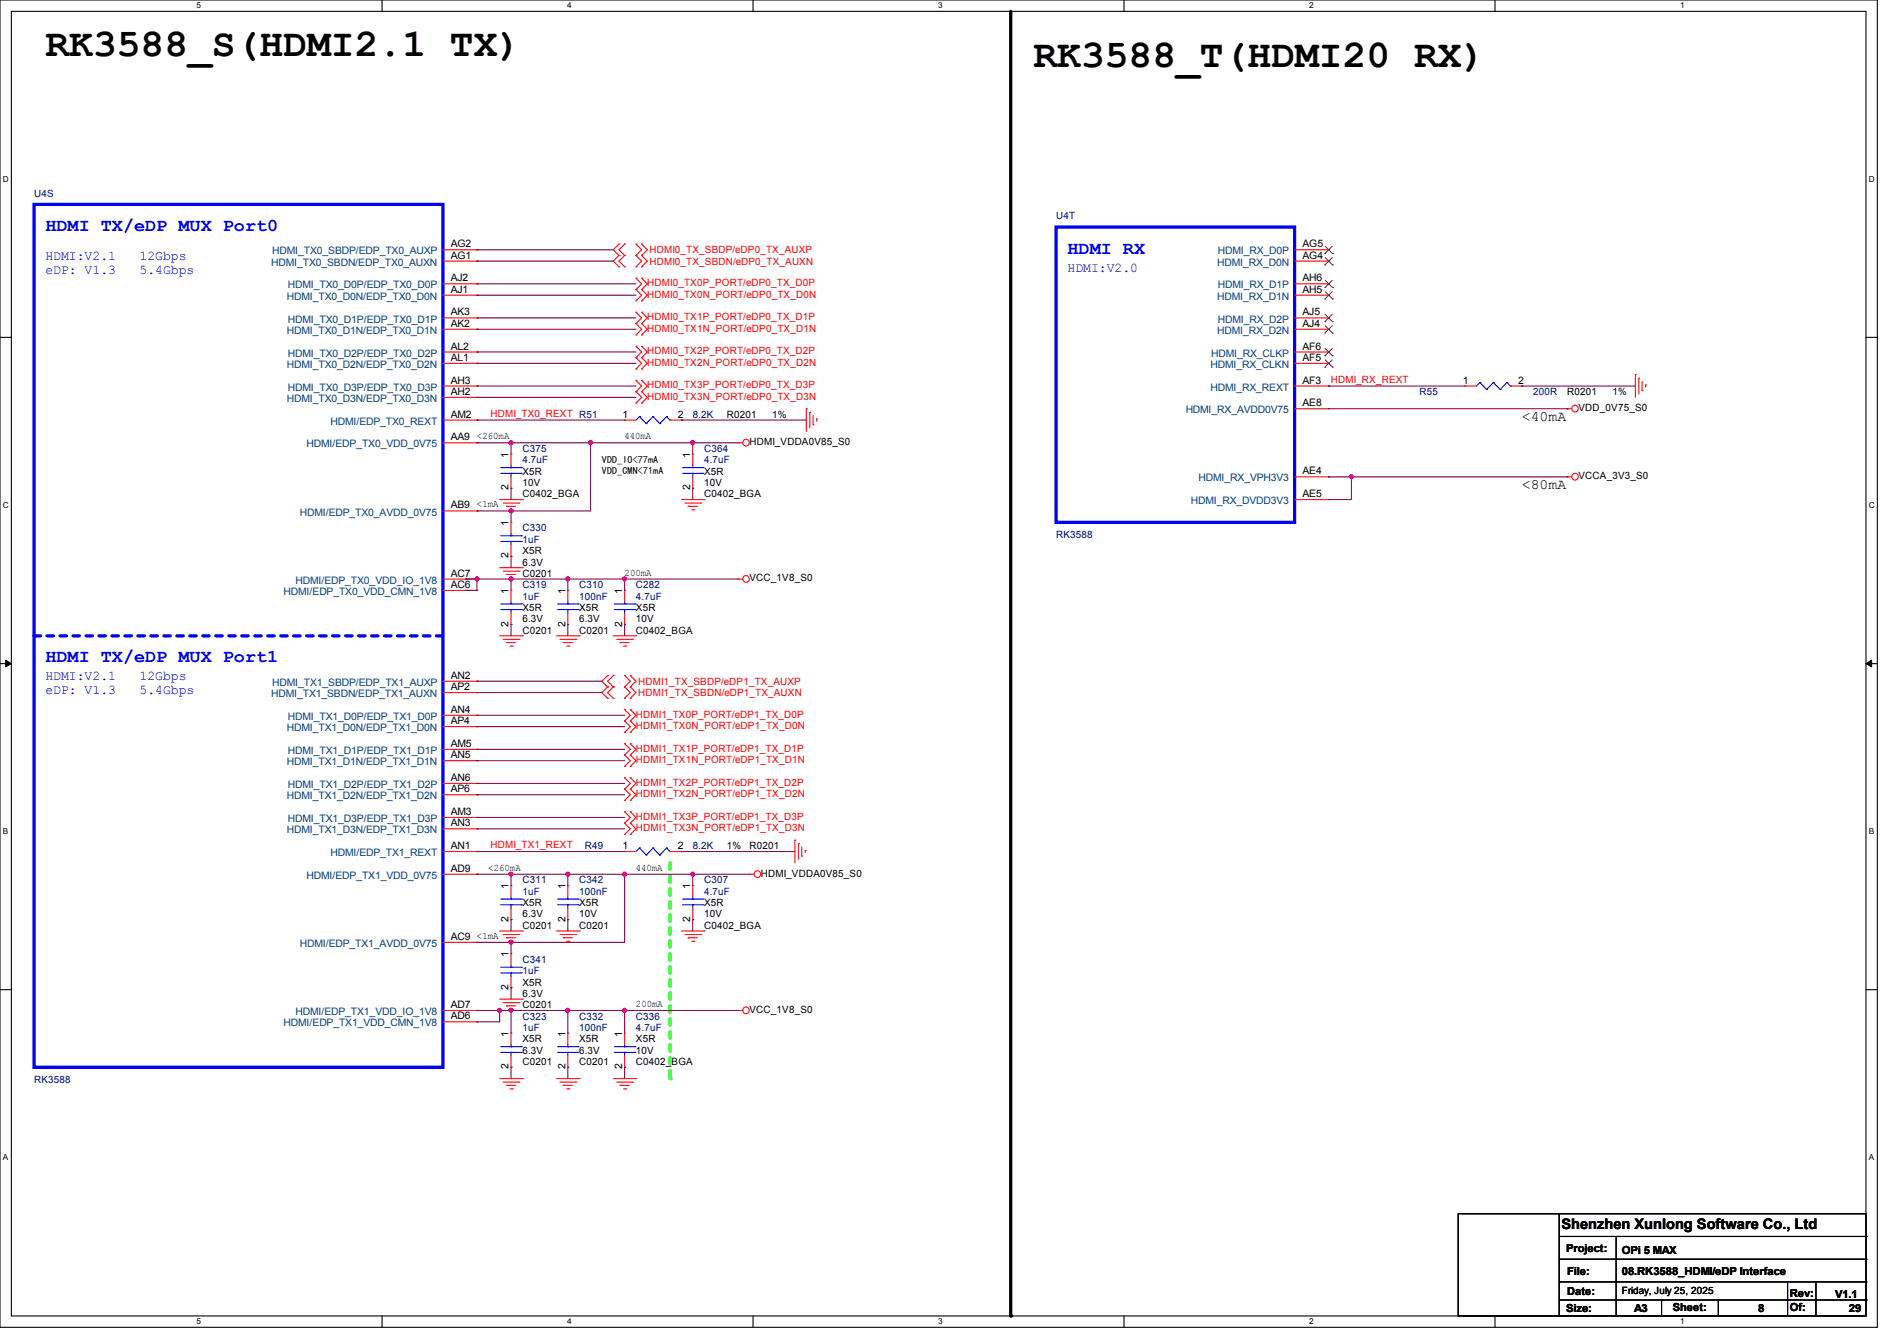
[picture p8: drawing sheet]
<svg xmlns="http://www.w3.org/2000/svg" width="297mm" height="210mm" viewBox="0 0 297 210" stroke-linecap="round" stroke-linejoin="round" font-family="sans-serif">
<g fill="none" stroke="#000" stroke-width=".17">
<path d="M0 0h293.9v207.9h-293.9zM1.8 1.8h290.3v204.3h-290.3zM59.8 0v1.8M117.9 0v1.8M176 0v1.8M234.1 0v1.8M0 52.8h1.8M292.1 52.8h1.8M0 103.9h1.8M292.1 103.9h1.8M0 155h1.8M292.1 155h1.8"/>
<path d="M59.8 206.1v1.8M117.9 206.1v1.8M176 206.1v1.8M234.1 206.1v1.8"/>
</g>
<path d="M.9 103.4l.9 .5-.9 .5zM292.1 103.9l.9-.5v1z" fill="#000"/>
<path d="M.9 103.4l.9 .5-.9 .5zM292.1 103.9l.9-.5v1z" fill="none" stroke="#000" stroke-width=".16"/>
<path d="M104.9 135.1v33.8" fill="none" stroke="#0f0" stroke-width=".51" stroke-dasharray="1 1"/>
<circle cx="104.9" cy="168.9" r=".25" fill="#0f0" stroke-dasharray="1 1"/>
<path d="M158.2 1.8v204.3" fill="none" stroke="#000" stroke-width=".51"/>
<circle cx="158.2" cy="206.1" r=".25" fill="#000"/>
<g fill="none" stroke="#f00" stroke-width=".17">
<path d="M96.9 38.2h.1M96.9 38.2l-.9 .9 .9 .9M97.8 38.2h.1M97.8 38.2l-.9 .9 .9 .9M99.6 38.2h.1M99.6 38.2l.9 .9-.9 .9M100.5 38.2h.1M100.5 38.2l.8 .9-.8 .9M202.7 39.1h5.3M208 39.1h.1M96.9 40h.1M96.9 41.8h.1"/>
<path d="M96.9 40l-.9 .9 .9 .9M97.8 40h.1M97.8 41.8h.1M97.8 40l-.9 .9 .9 .9M99.6 40h.1M99.6 41.8h.1M99.6 45.3h.1M99.6 43.6h.1M99.6 47.1h.1M99.6 50.7h.1M99.6 48.9h.1M99.6 52.5h.1"/>
<path d="M99.6 56h.1M99.6 54.2h.1M99.6 57.8h.1M99.6 59.6h.1M99.6 43.6l.9 .8-.9 .9M99.6 40l.9 .9-.9 .9M99.6 45.3l.9 .9-.9 .9M99.6 48.9l.9 .9-.9 .9M99.6 50.7l.9 .9-.9 .9M99.6 54.2l.9 .9-.9 .9M99.6 56l.9 .9-.9 .9M99.6 59.6l.9 .9-.9 .8"/>
<path d="M100.5 40h.1M100.5 41.8h.1M100.5 45.3h.1M100.5 43.6h.1M100.5 47.1h.1M100.5 50.7h.1M100.5 48.9h.1M100.5 52.5h.1M100.5 56h.1M100.5 54.2h.1M100.5 57.8h.1M100.5 59.6h.1"/>
<path d="M100.5 43.6l.8 .8-.8 .9M100.5 45.3l.8 .9-.8 .9M100.5 40l.8 .9-.8 .9M100.5 48.9l.8 .9-.8 .9M100.5 50.7l.8 .9-.8 .9M100.5 54.2l.8 .9-.8 .9M100.5 56l.8 .9-.8 .9M100.5 59.6l.8 .9-.8 .8M202.7 56.9h5.3M202.7 55.1h5.3M202.7 40.9h5.3M202.7 46.2h5.3"/>
<path d="M202.7 44.4h5.3M202.7 51.6h5.3M202.7 49.8h5.3M208 56.9h.1M208 55.1h.1M208 40.9h.1M208 46.2h.1M208 44.4h.1M208 51.6h.1M208 49.8h.1M256 58.7h.1M256 58.7v3.5"/>
<path d="M256.6 59.2h.1M256.6 59.2v2.5M257.1 59.7v1.5M78.2 78.2h3.6M78.8 78.8h2.4M79.3 79.3h.1M79.3 79.3h1.4M79.8 79.8h.4M80 71.1h.1M80 76.5h.1M80 71.1v1.8M80 74.7v1.8"/>
<path d="M80.2 79.8h.1M81.2 78.8h.1M81.8 78.2h.1M97.8 65.8h.1M97.8 65.8h1.8M99.6 61.3h.1M99.6 63.1h.1M99.6 61.3l.9 .9-.9 .9M100.5 61.3h.1M100.5 63.1h.1M100.5 61.3l.8 .9-.8 .9M104.9 65.8h1.8"/>
<path d="M106.7 65.8h.1M106.7 78.2h3.5M107.2 78.8h2.5M107.7 79.3h.1M107.7 79.3h1.5M108.3 79.8h.3M108.5 71.1h.1M108.5 76.5h.1M108.5 71.1v1.8M108.5 74.7v1.8M108.6 79.8h.1M109.7 78.8h.1"/>
<path d="M110.2 78.2h.1M115.6 69.3h.1M115.6 69.3h.7M126.2 64h.1M126.2 64v3.6M126.8 64.6h.1M126.8 64.6v2.4M127.3 66.5h.1M127.3 65.1v1.4M127.8 65.6h.1M127.8 65.6v.4M202.7 78.2h5.3"/>
<path d="M202.7 64h5.3M202.7 74.7h5.3M202.7 60.5h5.3M208 74.7h.1M208 78.2h.1M208 64h.1M208 60.5h.1M229.4 60.5h.1M229.4 60.5h1.7M236.5 60.5h1.8M238.3 60.5h.1M245.4 64h.1"/>
<path d="M245.4 74.7h.1M245.4 64h.7M245.4 74.7h.7M257.1 61.2h.1M257.6 60.3h.1M257.6 60.3v.3M78.2 88.9h3.6M78.2 99.6h3.6M78.8 89.5h2.4M79.3 90h.1M79.3 90h1.4M79.8 90.5h.4"/>
<path d="M80 92.5h.1M80 97.8h.1M80 81.8h.1M80 87.1h.1M80 81.8v1.8M80 85.3v1.8M80 92.5v1.7M80 96v1.8M80.2 90.5h.1M81.2 89.5h.1M81.8 88.9h.1M81.8 99.6h.1"/>
<path d="M87.1 99.6h3.6M88.9 92.5h.1M88.9 97.8h.1M88.9 92.5v1.7M88.9 96v1.8M90.7 99.6h.1M96 99.6h3.6M97.8 92.5h.1M97.8 97.8h.1M97.8 92.5v1.7M97.8 96v1.8M99.6 99.6h.1"/>
<path d="M115.6 90.7h.1M115.6 90.7h.7M78.8 100.1h2.4M79.3 100.6h.1M79.3 100.6h1.4M79.8 101.2h.4M80.2 101.2h.1M81.2 100.1h.1M87.7 100.1h2.4M88.2 100.6h.1M88.2 100.6h1.4M88.7 101.2h.4"/>
<path d="M89.1 101.2h.1M90.1 100.1h.1M95.1 105.8h.1M95.1 107.6h.1M95.1 109.3h.1M95.1 107.6l-.9 .9 .9 .8M95.1 105.8l-.9 .9 .9 .9M96 107.6h.1M96 105.8h.1M96 109.3h.1M96 107.6l-.9 .9 .9 .8M96 105.8l-.9 .9 .9 .9"/>
<path d="M96.6 100.1h2.4M97.1 100.6h.1M97.1 100.6h1.4M97.6 101.2h.4M97.8 118.2h.1M97.8 116.5h.1M97.8 114.7h.1M97.8 112.9h.1M97.8 111.1h.1M97.8 107.6h.1M97.8 105.8h.1M97.8 109.3h.1"/>
<path d="M97.8 118.2l.9 .9-.9 .9M97.8 116.5l.9 .8-.9 .9M97.8 112.9l.9 .9-.9 .9M97.8 111.1l.9 .9-.9 .9M97.8 105.8l.9 .9-.9 .9M97.8 107.6l.9 .9-.9 .8M98 101.2h.1M98.7 118.2h.1M98.7 116.5h.1M98.7 114.7h.1M98.7 112.9h.1M98.7 111.1h.1"/>
<path d="M98.7 107.6h.1M98.7 105.8h.1M98.7 109.3h.1M98.7 118.2l.9 .9-.9 .9M98.7 116.5l.9 .8-.9 .9M98.7 112.9l.9 .9-.9 .9M98.7 111.1l.9 .9-.9 .9M98.7 105.8l.9 .9-.9 .9M98.7 107.6l.9 .9-.9 .8M99 100.1h.1M80 138.7h.1M80 138.7v1.8"/>
<path d="M88.9 138.7h.1M88.9 138.7v1.8M97.8 125.3h.1M97.8 123.6h.1M97.8 121.8h.1M97.8 120h.1M97.8 130.7h.1M97.8 128.9h.1M97.8 127.1h.1M97.8 133.3h.1M97.8 123.6l.9 .9-.9 .8M97.8 121.8l.9 .9-.9 .9"/>
<path d="M97.8 128.9l.9 .9-.9 .9M97.8 127.1l.9 .9-.9 .9M97.8 133.3h1.8M98.7 125.3h.1M98.7 123.6h.1M98.7 121.8h.1M98.7 120h.1M98.7 130.7h.1M98.7 128.9h.1M98.7 127.1h.1M98.7 123.6l.9 .9-.9 .8M98.7 121.8l.9 .9-.9 .9"/>
<path d="M98.7 128.9l.9 .9-.9 .9M98.7 127.1l.9 .9-.9 .9M104.9 133.3h1.8M106.7 133.3h.1M108.5 138.7h.1M108.5 138.7v1.8M117.3 136.9h.1M117.3 136.9h.8M124.5 131.6h.1M124.5 131.6v3.5M125 132.1h.1M125 132.1v2.5"/>
<path d="M125.5 134.1h.1M125.5 132.6v1.5M126.1 133.2h.1M126.1 133.2v.3M78.2 145.8h3.6M78.2 156.5h3.6M78.8 146.3h2.4M78.8 157h2.4M79.3 146.9h.1M79.3 157.5h.1M79.3 146.9h1.4M79.3 157.5h1.4"/>
<path d="M79.8 147.4h.4M79.8 158.1h.4M80 144h.1M80 149.4h.1M80 154.7h.1M80 142.2v1.8M80 149.4v1.7M80 152.9v1.8M80.2 147.4h.1M80.2 158.1h.1M81.2 146.3h.1M81.2 157h.1"/>
<path d="M81.8 145.8h.1M81.8 156.5h.1M87.1 145.8h3.6M87.7 146.3h2.4M88.2 146.9h.1M88.2 146.9h1.4M88.7 147.4h.4M88.9 144h.1M88.9 142.2v1.8M89.1 147.4h.1M90.1 146.3h.1M90.7 145.8h.1"/>
<path d="M106.7 145.8h3.5M107.2 146.3h2.5M107.7 146.9h.1M107.7 146.9h1.5M108.3 147.4h.3M108.5 144h.1M108.5 142.2v1.8M108.6 147.4h.1M109.7 146.3h.1M110.2 145.8h.1M115.6 158.2h.1M115.6 158.2h.7"/>
<path d="M78.2 168.9h3.6M78.8 169.5h2.4M79.3 170h.1M79.3 170h1.4M79.8 170.5h.4M80 161.8h.1M80 167.1h.1M80 161.8v1.8M80 165.4v1.7M80.2 170.5h.1M81.2 169.5h.1M81.8 168.9h.1"/>
<path d="M87.1 168.9h3.6M87.7 169.5h2.4M88.2 170h.1M88.2 170h1.4M88.7 170.5h.4M88.9 161.8h.1M88.9 167.1h.1M88.9 161.8v1.8M88.9 165.4v1.7M89.1 170.5h.1M90.1 169.5h.1M90.7 168.9h.1"/>
<path d="M96 168.9h3.6M96.6 169.5h2.4M97.1 170h.1M97.1 170h1.4M97.6 170.5h.4M97.8 161.8h.1M97.8 167.1h.1M97.8 161.8v1.8M97.8 165.4v1.7M98 170.5h.1M99 169.5h.1M99.6 168.9h.1"/>
<circle cx="116.8" cy="69.3" r=".52"/>
<circle cx="246.6" cy="64" r=".52"/>
<circle cx="246.6" cy="74.7" r=".52"/>
<circle cx="116.8" cy="90.7" r=".52"/>
<circle cx="118.6" cy="136.9" r=".52"/>
<circle cx="116.8" cy="158.2" r=".52"/>
</g>
<g fill="none" stroke="#000" stroke-width=".17">
<path d="M228.3 190.1h15.8v16h-15.8zM244.1 190.1h48v16h-48zM244.1 197.2h48M244.3 193.6h47.8M253 193.8v12.3M292.1 193.6h.1M292.1 197.2h.1M244.1 200.7h48M244.1 203.6h48M253 206.1h.1M260.1 206.1h.1M260.1 203.6v2.5"/>
<path d="M269 206.1h.1M269 203.6v2.5M279.9 206.1h.1M279.9 200.7v5.4M284.3 200.7h.1M284.3 200.7v5.4M292.1 200.7h.1M292.1 203.6h.1"/>
</g>
<g fill="none" stroke="#00f" stroke-width=".17">
<path d="M231.7 59.9h.1M231.7 59.9l-.6 .6M231.7 59.9l1 1.1M233.8 59.9h.1M233.8 59.9l-1.1 1.1M233.8 59.9l1.1 1.1M235.9 59.9h.1M235.9 59.9l-1 1.1M235.9 59.9l.6 .6M78.4 74.1h3.2M78.4 73.2h3.2M80 73.2h.1"/>
<path d="M80 74.1h.1M80 72.9v.3M80 74.1v.6M81.6 74.1h.1M81.6 73.2h.1M100.1 65.2h.1M100.1 65.2l-.5 .6M100.1 65.2l1.1 1.1M101.2 66.3h.1M102.2 65.2h.1M102.2 65.2l-1 1.1M102.2 65.2l1.1 1.1"/>
<path d="M103.3 66.3h.1M104.4 65.2h.1M104.4 65.2l-1.1 1.1M104.4 65.2l.5 .6M104.9 65.8h.1M106.8 74.1h3.3M106.8 73.2h3.3M108.5 73.2h.1M108.5 74.1h.1M108.5 72.9v.3M108.5 74.1v.6M110.1 74.1h.1"/>
<path d="M110.1 73.2h.1M232.7 61h.1M234.9 61h.1M236.5 60.5h.1M78.4 95.5h3.2M78.4 94.6h3.2M78.4 84.8h3.2M78.4 83.9h3.2M80 94.6h.1M80 95.5h.1M80 83.9h.1M80 84.8h.1"/>
<path d="M80 83.6v.3M80 84.8v.5M80 94.2v.4M80 95.5v.5M81.6 95.5h.1M81.6 94.6h.1M81.6 84.8h.1M81.6 83.9h.1M87.3 95.5h3.2M87.3 94.6h3.2M88.9 94.6h.1M88.9 95.5h.1"/>
<path d="M88.9 94.2v.4M88.9 95.5v.5M90.5 95.5h.1M90.5 94.6h.1M96.2 95.5h3.2M96.2 94.6h3.2M97.8 94.6h.1M97.8 95.5h.1M97.8 94.2v.4M97.8 95.5v.5M99.4 95.5h.1M99.4 94.6h.1"/>
<path d="M100.1 132.8h.1M100.1 132.8l-.5 .5M100.1 132.8l1.1 1.1M101.2 133.9h.1M102.2 132.8h.1M102.2 132.8l-1 1.1M102.2 132.8l1.1 1.1M103.3 133.9h.1M104.4 132.8h.1M104.4 132.8l-1.1 1.1M104.4 132.8l.5 .5M104.9 133.3h.1"/>
<path d="M78.4 141.7h3.2M78.4 140.8h3.2M78.4 152.4h3.2M78.4 151.5h3.2M80 140.8h.1M80 141.7h.1M80 151.5h.1M80 152.4h.1M80 140.5v.3M80 141.7v.5M80 151.1v.4M80 152.4v.5"/>
<path d="M81.6 141.7h.1M81.6 140.8h.1M81.6 152.4h.1M81.6 151.5h.1M87.3 141.7h3.2M87.3 140.8h3.2M88.9 140.8h.1M88.9 141.7h.1M88.9 140.5v.3M88.9 141.7v.5M90.5 141.7h.1M90.5 140.8h.1"/>
<path d="M106.8 141.7h3.3M106.8 140.8h3.3M108.5 140.8h.1M108.5 141.7h.1M108.5 140.5v.3M108.5 141.7v.5M110.1 141.7h.1M110.1 140.8h.1M78.4 164.8h3.2M78.4 163.9h3.2M80 163.9h.1M80 164.8h.1"/>
<path d="M80 163.6v.3M80 164.8v.6M81.6 164.8h.1M81.6 163.9h.1M87.3 164.8h3.2M87.3 163.9h3.2M88.9 163.9h.1M88.9 164.8h.1M88.9 163.6v.3M88.9 164.8v.6M90.5 164.8h.1M90.5 163.9h.1"/>
<path d="M96.2 164.8h3.2M96.2 163.9h3.2M97.8 163.9h.1M97.8 164.8h.1M97.8 163.6v.3M97.8 164.8v.6M99.4 164.8h.1M99.4 163.9h.1"/>
</g>
<path d="M5.3 32h64v135.1h-64zM165.4 35.6h37.3v46.2h-37.3z" fill="none" stroke="#00f" stroke-width=".51"/>
<g fill="none" stroke="#804000" stroke-width=".16">
<path d="M207.4 39.7h.1M207.5 38.6l1.1 1.1M208.6 38.6l-1.2 1.1M208.6 39.7h.1M207.4 57.5h.1M207.4 55.7h.1M207.4 41.5h.1M207.4 46.8h.1M207.4 45h.1M207.4 52.2h.1M207.4 50.4h.1M207.5 56.3l1.1 1.2"/>
<path d="M207.5 54.6l1.1 1.1M207.5 40.3l1.1 1.2M207.5 45.7l1.1 1.1M207.5 43.9l1.1 1.1M207.5 51l1.1 1.2M207.5 49.2l1.1 1.2M208.6 56.3l-1.2 1.2M208.6 54.6l-1.2 1.1M208.6 40.3l-1.2 1.2M208.6 45.7l-1.2 1.1M208.6 43.9l-1.2 1.1M208.6 51l-1.2 1.2"/>
<path d="M208.6 49.2l-1.2 1.2M208.6 57.5h.1M208.6 55.7h.1M208.6 41.5h.1M208.6 46.8h.1M208.6 45h.1M208.6 52.2h.1M208.6 50.4h.1"/>
</g>
<path d="M69.3 99.6h-64" fill="none" stroke="#00f" stroke-width=".51" stroke-dasharray="1 1"/>
<circle cx="5.3" cy="99.6" r=".25" fill="#00f" stroke-dasharray="1 1"/>
<g fill="none" stroke="#f00" stroke-width=".17">
<path d="M69.3 39.1h5.4M74.7 39.1h.1M69.3 40.9h5.4M69.3 46.2h5.4M69.3 44.4h5.4M69.3 51.6h5.4M69.3 49.8h5.4M69.3 56.9h5.4M69.3 55.1h5.4M74.7 40.9h.1M74.7 46.2h.1M74.7 44.4h.1"/>
<path d="M74.7 51.6h.1M74.7 49.8h.1M74.7 56.9h.1M74.7 55.1h.1M69.3 69.3h5.4M69.3 62.2h5.4M69.3 60.5h5.4M69.3 65.8h5.4M74.7 69.3h.1M74.7 62.2h.1M74.7 60.5h.1M74.7 65.8h.1"/>
<path d="M69.3 80h5.4M69.3 92.5h5.4M69.3 90.7h5.4M74.7 80h.1M74.7 92.5h.1M74.7 90.7h.1M69.3 117.3h5.4M69.3 106.7h5.4M69.3 112h5.4M69.3 119.1h5.4M69.3 108.5h5.4M69.3 113.8h5.4"/>
<path d="M74.7 117.3h.1M74.7 106.7h.1M74.7 112h.1M74.7 119.1h.1M74.7 108.5h.1M74.7 113.8h.1M69.3 136.9h5.4M69.3 128h5.4M69.3 133.3h5.4M69.3 129.8h5.4M69.3 122.7h5.4M69.3 124.5h5.4"/>
<path d="M74.7 136.9h.1M74.7 128h.1M74.7 133.3h.1M74.7 129.8h.1M74.7 122.7h.1M74.7 124.5h.1M69.3 147.6h5.4M69.3 158.2h5.4M74.7 147.6h.1M74.7 158.2h.1M69.3 160h5.4M74.7 160h.1"/>
</g>
<g fill="none" stroke="#800040" stroke-width=".17">
<path d="M74.7 39.1h.1M74.7 39.1h21.3M74.7 51.6h.1M74.7 44.4h.1M74.7 46.2h.1M74.7 56.9h.1M74.7 49.8h.1M74.7 55.1h.1M74.7 40.9h.1M74.7 51.6h24.9M74.7 44.4h24.9M74.7 46.2h24.9"/>
<path d="M74.7 56.9h24.9M74.7 49.8h24.9M74.7 55.1h24.9M74.7 40.9h21.3M74.7 62.2h.1M74.7 60.5h.1M74.7 62.2h24.9M74.7 60.5h24.9M97.8 90.7h.1M97.8 90.7h17.8"/>
</g>
<circle cx="97.8" cy="90.7" r=".32" fill="#f0f"/>
<circle cx="97.8" cy="90.7" r=".32" fill="none" stroke="#f0f" stroke-width=".17"/>
<path d="M106.7 65.8h.1M106.7 65.8h19.5M74.7 90.7h.1M74.7 90.7h5.3" fill="none" stroke="#800040" stroke-width=".17"/>
<circle cx="80" cy="90.7" r=".32" fill="#f0f"/>
<circle cx="80" cy="90.7" r=".32" fill="none" stroke="#f0f" stroke-width=".17"/>
<circle cx="74.7" cy="90.7" r=".32" fill="#f0f"/>
<circle cx="74.7" cy="90.7" r=".32" fill="none" stroke="#f0f" stroke-width=".17"/>
<path d="M72.9 90.7h.1M72.9 90.7h1.8M78.2 158.2h.1M78.2 158.2h1.8M88.9 158.2h.1M88.9 158.2h8.9" fill="none" stroke="#800040" stroke-width=".17"/>
<circle cx="88.9" cy="158.2" r=".32" fill="#f0f"/>
<circle cx="88.9" cy="158.2" r=".32" fill="none" stroke="#f0f" stroke-width=".17"/>
<path d="M74.7 158.2h.1M74.7 158.2h3.5" fill="none" stroke="#800040" stroke-width=".17"/>
<circle cx="78.2" cy="158.2" r=".32" fill="#f0f"/>
<circle cx="78.2" cy="158.2" r=".32" fill="none" stroke="#f0f" stroke-width=".17"/>
<g fill="none" stroke="#800040" stroke-width=".17">
<path d="M74.7 69.3h.1M74.7 69.3h5.3M80 76.5h.1M80 76.5v1.7M80 97.8h.1M80 87.1h.1M80 80h.1M80 80v1.8M80 87.1v1.8M80 97.8v1.8M88.9 97.8h.1M88.9 97.8v1.8"/>
<path d="M97.8 97.8h.1M97.8 97.8v1.8M78.2 158.2h.1M78.2 158.2v1.8h-3.5M74.7 160h.1"/>
</g>
<circle cx="80" cy="69.3" r=".32" fill="#f0f"/>
<circle cx="80" cy="69.3" r=".32" fill="none" stroke="#f0f" stroke-width=".17"/>
<path d="M80 90.7h.1M80 90.7v1.8M80 90.7h17.8M88.9 90.7h.1M88.9 90.7v1.8" fill="none" stroke="#800040" stroke-width=".17"/>
<circle cx="88.9" cy="90.7" r=".32" fill="#f0f"/>
<circle cx="88.9" cy="90.7" r=".32" fill="none" stroke="#f0f" stroke-width=".17"/>
<path d="M97.8 90.7h.1M97.8 90.7v1.8M80 158.2h.1M80 158.2v3.6M80 158.2h8.9M80 167.1h.1M80 167.1v1.8M88.9 167.1h.1M88.9 167.1v1.8M97.8 167.1h.1M97.8 167.1v1.8" fill="none" stroke="#800040" stroke-width=".17"/>
<circle cx="80" cy="158.2" r=".32" fill="#f0f"/>
<circle cx="80" cy="158.2" r=".32" fill="none" stroke="#f0f" stroke-width=".17"/>
<path d="M74.7 80h.1M74.7 80h5.3M88.9 158.2h.1M88.9 158.2v3.6" fill="none" stroke="#800040" stroke-width=".17"/>
<circle cx="80" cy="80" r=".32" fill="#f0f"/>
<circle cx="80" cy="80" r=".32" fill="none" stroke="#f0f" stroke-width=".17"/>
<path d="M74.7 65.8h.1M74.7 65.8h23.1M108.5 69.3h.1M108.5 69.3h7.1M72.9 92.5h.1M74.7 90.7h.1M74.7 90.7v1.8h-1.8" fill="none" stroke="#800040" stroke-width=".17"/>
<circle cx="108.4" cy="69.3" r=".32" fill="#f0f"/>
<circle cx="108.4" cy="69.3" r=".32" fill="none" stroke="#f0f" stroke-width=".17"/>
<g fill="none" stroke="#800040" stroke-width=".17">
<path d="M74.7 136.9h.1M74.7 136.9h14.2M80 136.9h.1M80 136.9v1.8M108.5 136.9h.1M108.5 136.9v1.8M80 144h.1M80 147.6h.1M80 154.7h.1M80 144v1.8M80 147.6v1.8M80 154.7v1.8"/>
<path d="M108.5 144h.1M108.5 144v1.8"/>
</g>
<circle cx="80" cy="136.9" r=".32" fill="#f0f"/>
<circle cx="80" cy="136.9" r=".32" fill="none" stroke="#f0f" stroke-width=".17"/>
<path d="M74.7 147.6h.1M74.7 147.6h5.3" fill="none" stroke="#800040" stroke-width=".17"/>
<circle cx="80" cy="147.6" r=".32" fill="#f0f"/>
<circle cx="80" cy="147.6" r=".32" fill="none" stroke="#f0f" stroke-width=".17"/>
<g fill="none" stroke="#800040" stroke-width=".17">
<path d="M80 69.3h.1M80 69.3v1.8M108.5 69.3h.1M108.5 76.5h.1M108.5 69.3v1.8M108.5 76.5v1.7M208 60.5h.1M208 74.7h.1M208 78.2h.1M208 60.5h21.4M208 74.7h3.6M211.6 74.7h.1"/>
<path d="M211.6 74.7v3.5h-3.6M238.3 60.5h.1M238.3 60.5h17.7M74.7 133.3h.1M74.7 133.3h23.1M106.7 133.3h.1M106.7 133.3h17.8M97.8 158.2h.1M97.8 158.2v3.6M97.8 158.2h17.8"/>
</g>
<circle cx="97.8" cy="158.2" r=".32" fill="#f0f"/>
<circle cx="97.8" cy="158.2" r=".32" fill="none" stroke="#f0f" stroke-width=".17"/>
<path d="M80 69.3h.1M80 69.3h12.5M108.5 136.9h.1M108.5 136.9h8.8" fill="none" stroke="#800040" stroke-width=".17"/>
<circle cx="108.4" cy="136.9" r=".32" fill="#f0f"/>
<circle cx="108.4" cy="136.9" r=".32" fill="none" stroke="#f0f" stroke-width=".17"/>
<path d="M208 64h37.4M211.6 74.7h33.8M245.4 64h.1M245.4 74.7h.1" fill="none" stroke="#800040" stroke-width=".17"/>
<circle cx="211.6" cy="74.7" r=".32" fill="#f0f"/>
<circle cx="211.6" cy="74.7" r=".32" fill="none" stroke="#f0f" stroke-width=".17"/>
<path d="M88.9 136.9h.1M88.9 136.9v1.8M88.9 136.9h8.9M88.9 144h.1M88.9 144v1.8" fill="none" stroke="#800040" stroke-width=".17"/>
<circle cx="88.9" cy="136.9" r=".32" fill="#f0f"/>
<circle cx="88.9" cy="136.9" r=".32" fill="none" stroke="#f0f" stroke-width=".17"/>
<path d="M92.5 69.3h.1M92.5 69.3v10.7h-12.5M80 80h.1" fill="none" stroke="#800040" stroke-width=".17"/>
<circle cx="92.4" cy="69.3" r=".32" fill="#f0f"/>
<circle cx="92.4" cy="69.3" r=".32" fill="none" stroke="#f0f" stroke-width=".17"/>
<path d="M92.5 69.3h.1M92.5 69.3h16M97.8 136.9h.1M97.8 136.9v10.7h-17.8M80 147.6h.1" fill="none" stroke="#800040" stroke-width=".17"/>
<circle cx="97.8" cy="136.9" r=".32" fill="#f0f"/>
<circle cx="97.8" cy="136.9" r=".32" fill="none" stroke="#f0f" stroke-width=".17"/>
<g fill="none" stroke="#800040" stroke-width=".17">
<path d="M74.7 108.5h.1M74.7 119.1h.1M74.7 113.8h.1M74.7 117.3h.1M74.7 112h.1M74.7 106.7h.1M74.7 108.5h19.5M74.7 119.1h23.1M74.7 113.8h23.1M74.7 117.3h23.1M74.7 112h23.1M74.7 106.7h19.5"/>
<path d="M74.7 124.5h.1M74.7 129.8h.1M74.7 122.7h.1M74.7 128h.1M74.7 124.5h23.1M74.7 129.8h23.1M74.7 122.7h23.1M74.7 128h23.1M97.8 136.9h.1M97.8 136.9h10.7"/>
</g>
<circle cx="97.8" cy="90.7" r=".32" fill="#f0f"/>
<circle cx="97.8" cy="90.7" r=".32" fill="none" stroke="#f0f" stroke-width=".17"/>
<circle cx="80" cy="90.7" r=".32" fill="#f0f"/>
<circle cx="80" cy="90.7" r=".32" fill="none" stroke="#f0f" stroke-width=".17"/>
<circle cx="74.7" cy="90.7" r=".32" fill="#f0f"/>
<circle cx="74.7" cy="90.7" r=".32" fill="none" stroke="#f0f" stroke-width=".17"/>
<circle cx="88.9" cy="158.2" r=".32" fill="#f0f"/>
<circle cx="88.9" cy="158.2" r=".32" fill="none" stroke="#f0f" stroke-width=".17"/>
<circle cx="78.2" cy="158.2" r=".32" fill="#f0f"/>
<circle cx="78.2" cy="158.2" r=".32" fill="none" stroke="#f0f" stroke-width=".17"/>
<circle cx="80" cy="69.3" r=".32" fill="#f0f"/>
<circle cx="80" cy="69.3" r=".32" fill="none" stroke="#f0f" stroke-width=".17"/>
<circle cx="88.9" cy="90.7" r=".32" fill="#f0f"/>
<circle cx="88.9" cy="90.7" r=".32" fill="none" stroke="#f0f" stroke-width=".17"/>
<circle cx="80" cy="158.2" r=".32" fill="#f0f"/>
<circle cx="80" cy="158.2" r=".32" fill="none" stroke="#f0f" stroke-width=".17"/>
<circle cx="80" cy="80" r=".32" fill="#f0f"/>
<circle cx="80" cy="80" r=".32" fill="none" stroke="#f0f" stroke-width=".17"/>
<circle cx="108.4" cy="69.3" r=".32" fill="#f0f"/>
<circle cx="108.4" cy="69.3" r=".32" fill="none" stroke="#f0f" stroke-width=".17"/>
<circle cx="80" cy="136.9" r=".32" fill="#f0f"/>
<circle cx="80" cy="136.9" r=".32" fill="none" stroke="#f0f" stroke-width=".17"/>
<circle cx="80" cy="147.6" r=".32" fill="#f0f"/>
<circle cx="80" cy="147.6" r=".32" fill="none" stroke="#f0f" stroke-width=".17"/>
<circle cx="97.8" cy="158.2" r=".32" fill="#f0f"/>
<circle cx="97.8" cy="158.2" r=".32" fill="none" stroke="#f0f" stroke-width=".17"/>
<circle cx="108.4" cy="136.9" r=".32" fill="#f0f"/>
<circle cx="108.4" cy="136.9" r=".32" fill="none" stroke="#f0f" stroke-width=".17"/>
<circle cx="211.6" cy="74.7" r=".32" fill="#f0f"/>
<circle cx="211.6" cy="74.7" r=".32" fill="none" stroke="#f0f" stroke-width=".17"/>
<circle cx="88.9" cy="136.9" r=".32" fill="#f0f"/>
<circle cx="88.9" cy="136.9" r=".32" fill="none" stroke="#f0f" stroke-width=".17"/>
<circle cx="92.4" cy="69.3" r=".32" fill="#f0f"/>
<circle cx="92.4" cy="69.3" r=".32" fill="none" stroke="#f0f" stroke-width=".17"/>
<circle cx="97.8" cy="136.9" r=".32" fill="#f0f"/>
<circle cx="97.8" cy="136.9" r=".32" fill="none" stroke="#f0f" stroke-width=".17"/>
<g font-size="6.2">
<text x="7.1" y="8.8">RK3588_S(HDMI2.1 TX)</text>
<text x="161.8" y="10.5">RK3588_T(HDMI20 RX)</text>
</g>
<g font-size="2.8" fill="#00f">
<text x="7.1" y="36.2">HDMI TX/eDP MUX Port0</text>
<text x="167.1" y="39.7">HDMI RX</text>
<text x="7.1" y="103.7">HDMI TX/eDP MUX Port1</text>
</g>
<g font-size="2.3">
<text x="238.3" y="65.9">&lt;40mA</text>
<text x="238.3" y="76.5">&lt;80mA</text>
<text x="244.5" y="192.5">Shenzhen Xunlong Software Co., Ltd</text>
</g>
<g font-size="2.1" fill="#00f">
<text x="7.1" y="40.8">HDMI:V2.1</text>
<text x="21.9" y="40.8">12Gbps</text>
<text x="7.1" y="42.9">eDP: V1.3</text>
<text x="21.9" y="42.9">5.4Gbps</text>
<text x="167.1" y="42.5">HDMI:V2.0</text>
<text x="7.1" y="106.6">HDMI:V2.1</text>
<text x="21.9" y="106.6">12Gbps</text>
<text x="7.1" y="108.7">eDP: V1.3</text>
<text x="21.9" y="108.7">5.4Gbps</text>
</g>
<g font-size="1.7">
<text x="245.2" y="196.1">Project:</text>
<text x="253.9" y="196.3">OPi 5 MAX</text>
<text x="245.4" y="199.7">File:</text>
<text x="245.4" y="202.9">Date:</text>
<text x="253.9" y="199.7">08.RK3588_HDMI/eDP Interface</text>
<text x="280.2" y="203.1">Rev:</text>
<text x="287.3" y="203.2">V1.1</text>
<text x="245.2" y="205.5">Size:</text>
<text x="255.9" y="205.5">A3</text>
<text x="261.9" y="205.4">Sheet:</text>
<text x="275.3" y="205.5">8</text>
<text x="280.2" y="205.4">Of:</text>
<text x="289.5" y="205.5">29</text>
</g>
<g font-size="1.6" fill="#000080">
<text x="5.3" y="30.8">U4S</text>
<text x="165.4" y="34.3">U4T</text>
<text x="108.5" y="65.4">8.2K</text>
<text x="222.2" y="61.9">R55</text>
<text x="240" y="61.9">200R</text>
<text x="81.8" y="70.8">C375</text>
<text x="110.2" y="70.8">C364</text>
<text x="81.8" y="72.6">4.7uF</text>
<text x="110.2" y="72.6">4.7uF</text>
<text x="81.8" y="83.2">C330</text>
<text x="81.8" y="85">1uF</text>
<text x="165.4" y="84.3">RK3588</text>
<text x="81.8" y="92.1">C319</text>
<text x="81.8" y="93.9">1uF</text>
<text x="90.7" y="92.1">C310</text>
<text x="90.7" y="93.9">100nF</text>
<text x="99.6" y="92.1">C282</text>
<text x="99.6" y="93.9">4.7uF</text>
<text x="91.6" y="133">R49</text>
<text x="108.5" y="133">8.2K</text>
<text x="81.8" y="138.3">C311</text>
<text x="81.8" y="140.1">1uF</text>
<text x="90.7" y="138.3">C342</text>
<text x="90.7" y="140.1">100nF</text>
<text x="110.2" y="138.3">C307</text>
<text x="110.2" y="140.1">4.7uF</text>
<text x="81.8" y="150.8">C341</text>
<text x="81.8" y="152.6">1uF</text>
<text x="81.8" y="159.7">C323</text>
<text x="81.8" y="161.5">1uF</text>
<text x="90.7" y="159.7">C332</text>
<text x="90.7" y="161.5">100nF</text>
<text x="99.6" y="159.7">C336</text>
<text x="99.6" y="161.5">4.7uF</text>
<text x="5.3" y="169.6">RK3588</text>
</g>
<g font-size="1.6" fill="#004080">
<text x="42.5" y="41.6">HDMI_TX0_SBDN/EDP_TX0_AUXN</text>
<text x="42.6" y="39.8">HDMI_TX0_SBDP/EDP_TX0_AUXP</text>
<text x="190.6" y="41.6">HDMI_RX_D0N</text>
<text x="190.7" y="39.8">HDMI_RX_D0P</text>
<text x="44.9" y="46.9">HDMI_TX0_D0N/EDP_TX0_D0N</text>
<text x="45.1" y="45.2">HDMI_TX0_D0P/EDP_TX0_D0P</text>
<text x="190.6" y="46.9">HDMI_RX_D1N</text>
<text x="190.7" y="45.2">HDMI_RX_D1P</text>
<text x="44.9" y="52.3">HDMI_TX0_D1N/EDP_TX0_D1N</text>
<text x="45.1" y="50.5">HDMI_TX0_D1P/EDP_TX0_D1P</text>
<text x="190.6" y="52.3">HDMI_RX_D2N</text>
<text x="190.7" y="50.5">HDMI_RX_D2P</text>
<text x="44.9" y="57.6">HDMI_TX0_D2N/EDP_TX0_D2N</text>
<text x="45.1" y="55.8">HDMI_TX0_D2P/EDP_TX0_D2P</text>
<text x="189.5" y="57.6">HDMI_RX_CLKN</text>
<text x="189.6" y="55.8">HDMI_RX_CLKP</text>
<text x="44.9" y="62.9">HDMI_TX0_D3N/EDP_TX0_D3N</text>
<text x="45.1" y="61.2">HDMI_TX0_D3P/EDP_TX0_D3P</text>
<text x="185.6" y="64.7">HDMI_RX_AVDD0V75</text>
<text x="189.5" y="61.2">HDMI_RX_REXT</text>
<text x="48" y="70.1">HDMI/EDP_TX0_VDD_0V75</text>
<text x="51.7" y="66.5">HDMI/EDP_TX0_REXT</text>
<text x="187.7" y="75.4">HDMI_RX_VPH3V3</text>
<text x="46.9" y="80.7">HDMI/EDP_TX0_AVDD_0V75</text>
<text x="186.4" y="79">HDMI_RX_DVDD3V3</text>
<text x="44.4" y="93.2">HDMI/EDP_TX0_VDD_CMN_1V8</text>
<text x="46.3" y="91.4">HDMI/EDP_TX0_VDD_IO_1V8</text>
<text x="42.6" y="107.4">HDMI_TX1_SBDP/EDP_TX1_AUXP</text>
<text x="42.5" y="109.2">HDMI_TX1_SBDN/EDP_TX1_AUXN</text>
<text x="45.1" y="112.7">HDMI_TX1_D0P/EDP_TX1_D0P</text>
<text x="44.9" y="119.8">HDMI_TX1_D1N/EDP_TX1_D1N</text>
<text x="44.9" y="114.5">HDMI_TX1_D0N/EDP_TX1_D0N</text>
<text x="45.1" y="118.1">HDMI_TX1_D1P/EDP_TX1_D1P</text>
<text x="44.9" y="125.2">HDMI_TX1_D2N/EDP_TX1_D2N</text>
<text x="45.1" y="123.4">HDMI_TX1_D2P/EDP_TX1_D2P</text>
<text x="44.9" y="130.5">HDMI_TX1_D3N/EDP_TX1_D3N</text>
<text x="45.1" y="128.7">HDMI_TX1_D3P/EDP_TX1_D3P</text>
<text x="48" y="137.6">HDMI/EDP_TX1_VDD_0V75</text>
<text x="51.7" y="134.1">HDMI/EDP_TX1_REXT</text>
<text x="46.9" y="148.3">HDMI/EDP_TX1_AVDD_0V75</text>
<text x="44.4" y="160.7">HDMI/EDP_TX1_VDD_CMN_1V8</text>
<text x="46.3" y="159">HDMI/EDP_TX1_VDD_IO_1V8</text>
</g>
<g font-size="1.6">
<text x="70.6" y="40.5">AG1</text>
<text x="70.6" y="38.7">AG2</text>
<text x="203.9" y="40.5">AG4</text>
<text x="203.9" y="38.7">AG5</text>
<text x="70.6" y="45.8">AJ1</text>
<text x="70.6" y="44.1">AJ2</text>
<text x="203.9" y="45.8">AH5</text>
<text x="203.9" y="44.1">AH6</text>
<text x="70.6" y="51.2">AK2</text>
<text x="70.6" y="49.4">AK3</text>
<text x="203.9" y="51.2">AJ4</text>
<text x="203.9" y="49.4">AJ5</text>
<text x="70.6" y="56.5">AL1</text>
<text x="70.6" y="54.7">AL2</text>
<text x="203.9" y="56.5">AF5</text>
<text x="203.9" y="54.7">AF6</text>
<text x="70.6" y="61.8">AH2</text>
<text x="70.6" y="60.1">AH3</text>
<text x="70.6" y="65.4">AM2</text>
<text x="97.5" y="65.4">1</text>
<text x="106.1" y="65.4">2</text>
<text x="113.8" y="65.4">R0201</text>
<text x="120.9" y="65.4">1%</text>
<text x="203.9" y="63.6">AE8</text>
<text x="203.9" y="60.1">AF3</text>
<text x="229" y="60.1">1</text>
<text x="237.7" y="60.1">2</text>
<text x="245.4" y="61.9">R0201</text>
<text x="247.1" y="64.4">VDD_0V75_S0</text>
<text x="252.5" y="61.9">1%</text>
<text x="70.6" y="69">AA9 &lt;260mA</text>
<text x="79.6" y="71.7" transform="rotate(-90 79.6 71.7)">1</text>
<text x="97.7" y="68.8">440mA</text>
<text x="108.1" y="71.7" transform="rotate(-90 108.1 71.7)">1</text>
<text x="117.3" y="69.7">HDMI_VDDA0V85_S0</text>
<text x="79.6" y="76.8" transform="rotate(-90 79.6 76.8)">2</text>
<text x="81.8" y="77.9">C0402_BGA</text>
<text x="81.8" y="74.3">X5R</text>
<text x="81.8" y="76.1">10V</text>
<text x="94.2" y="72.5">VDD_IO&lt;77mA</text>
<text x="94.2" y="74.3">VDD_CMN&lt;71mA</text>
<text x="108.1" y="76.8" transform="rotate(-90 108.1 76.8)">2</text>
<text x="110.2" y="77.9">C0402_BGA</text>
<text x="110.2" y="74.3">X5R</text>
<text x="110.2" y="76.1">10V</text>
<text x="203.9" y="74.3">AE4</text>
<text x="203.9" y="77.9">AE5</text>
<text x="247.1" y="75.1">VCCA_3V3_S0</text>
<text x="70.6" y="79.6">AB9 &lt;1mA</text>
<text x="79.6" y="82.3" transform="rotate(-90 79.6 82.3)">1</text>
<text x="79.6" y="87.5" transform="rotate(-90 79.6 87.5)">2</text>
<text x="81.8" y="86.8">X5R</text>
<text x="81.8" y="88.6">6.3V</text>
<text x="70.6" y="92.1">AC6</text>
<text x="70.6" y="90.3">AC7</text>
<text x="79.6" y="93" transform="rotate(-90 79.6 93)">1</text>
<text x="81.8" y="95.7">X5R</text>
<text x="81.8" y="90.3">C0201</text>
<text x="88.5" y="93" transform="rotate(-90 88.5 93)">1</text>
<text x="90.7" y="95.7">X5R</text>
<text x="97.4" y="93" transform="rotate(-90 97.4 93)">1</text>
<text x="97.8" y="90.1">200mA</text>
<text x="99.6" y="95.7">X5R</text>
<text x="117.3" y="91.1">VCC_1V8_S0</text>
<text x="79.6" y="98.1" transform="rotate(-90 79.6 98.1)">2</text>
<text x="81.8" y="99.2">C0201</text>
<text x="81.8" y="97.5">6.3V</text>
<text x="88.5" y="98.1" transform="rotate(-90 88.5 98.1)">2</text>
<text x="90.7" y="99.2">C0201</text>
<text x="90.7" y="97.5">6.3V</text>
<text x="97.4" y="98.1" transform="rotate(-90 97.4 98.1)">2</text>
<text x="99.6" y="99.2">C0402_BGA</text>
<text x="99.6" y="97.5">10V</text>
<text x="70.6" y="106.3">AN2</text>
<text x="70.6" y="111.6">AN4</text>
<text x="70.6" y="108.1">AP2</text>
<text x="70.6" y="113.4">AP4</text>
<text x="70.6" y="117">AM5</text>
<text x="70.6" y="118.7">AN5</text>
<text x="70.6" y="122.3">AN6</text>
<text x="70.6" y="124.1">AP6</text>
<text x="70.6" y="127.6">AM3</text>
<text x="70.6" y="129.4">AN3</text>
<text x="70.6" y="136.5">AD9</text>
<text x="70.6" y="133">AN1</text>
<text x="76.5" y="136.4">&lt;260mA</text>
<text x="97.5" y="133">1</text>
<text x="99.5" y="136.4">440mA</text>
<text x="106.1" y="133">2</text>
<text x="113.8" y="133">1%</text>
<text x="117.3" y="133">R0201</text>
<text x="119.1" y="137.3">HDMI_VDDA0V85_S0</text>
<text x="79.6" y="139.2" transform="rotate(-90 79.6 139.2)">1</text>
<text x="81.8" y="141.9">X5R</text>
<text x="81.8" y="143.7">6.3V</text>
<text x="88.5" y="139.2" transform="rotate(-90 88.5 139.2)">1</text>
<text x="90.7" y="141.9">X5R</text>
<text x="90.7" y="143.7">10V</text>
<text x="108.1" y="139.2" transform="rotate(-90 108.1 139.2)">1</text>
<text x="110.2" y="141.9">X5R</text>
<text x="110.2" y="143.7">10V</text>
<text x="70.6" y="147.2">AC9 &lt;1mA</text>
<text x="79.6" y="149.9" transform="rotate(-90 79.6 149.9)">1</text>
<text x="79.6" y="144.4" transform="rotate(-90 79.6 144.4)">2</text>
<text x="81.8" y="145.5">C0201</text>
<text x="88.5" y="144.4" transform="rotate(-90 88.5 144.4)">2</text>
<text x="90.7" y="145.5">C0201</text>
<text x="108.1" y="144.4" transform="rotate(-90 108.1 144.4)">2</text>
<text x="110.2" y="145.5">C0402_BGA</text>
<text x="79.6" y="155" transform="rotate(-90 79.6 155)">2</text>
<text x="81.8" y="154.3">X5R</text>
<text x="70.6" y="159.6">AD6</text>
<text x="70.6" y="157.9">AD7</text>
<text x="81.8" y="157.9">C0201</text>
<text x="81.8" y="156.1">6.3V</text>
<text x="99.6" y="157.7">200mA</text>
<text x="117.3" y="158.6">VCC_1V8_S0</text>
<text x="79.6" y="167.5" transform="rotate(-90 79.6 167.5)">2</text>
<text x="79.6" y="162.3" transform="rotate(-90 79.6 162.3)">1</text>
<text x="81.8" y="166.8">C0201</text>
<text x="81.8" y="163.2">X5R</text>
<text x="81.8" y="165">6.3V</text>
<text x="88.5" y="167.5" transform="rotate(-90 88.5 167.5)">2</text>
<text x="88.5" y="162.3" transform="rotate(-90 88.5 162.3)">1</text>
<text x="90.7" y="166.8">C0201</text>
<text x="90.7" y="163.2">X5R</text>
<text x="90.7" y="165">6.3V</text>
<text x="97.4" y="167.5" transform="rotate(-90 97.4 167.5)">2</text>
<text x="97.4" y="162.3" transform="rotate(-90 97.4 162.3)">1</text>
<text x="99.6" y="166.8">C0402_</text>
<text x="99.6" y="163.2">X5R</text>
<text x="99.6" y="165">10V</text>
<text x="105.2" y="166.8">BGA</text>
<text x="253.9" y="202.7">Friday, July 25, 2025</text>
</g>
<g font-size="1.6" fill="#f00">
<text x="101.7" y="39.7">HDMI0_TX_SBDP/eDP0_TX_AUXP</text>
<text x="101.7" y="41.4">HDMI0_TX_SBDN/eDP0_TX_AUXN</text>
<text x="101.3" y="44.8">HDMI0_TX0P_PORT/eDP0_TX_D0P</text>
<text x="101.3" y="46.6">HDMI0_TX0N_PORT/eDP0_TX_D0N</text>
<text x="101.3" y="50.2">HDMI0_TX1P_PORT/eDP0_TX_D1P</text>
<text x="101.3" y="51.9">HDMI0_TX1N_PORT/eDP0_TX_D1N</text>
<text x="101.3" y="55.5">HDMI0_TX2P_PORT/eDP0_TX_D2P</text>
<text x="101.3" y="57.3">HDMI0_TX2N_PORT/eDP0_TX_D2N</text>
<text x="208.4" y="59.9">HDMI_RX_REXT</text>
<text x="76.8" y="65.2">HDMI_TX0_REXT R51</text>
<text x="101.3" y="60.8">HDMI0_TX3P_PORT/eDP0_TX_D3P</text>
<text x="101.3" y="62.6">HDMI0_TX3N_PORT/eDP0_TX_D3N</text>
<text x="99.9" y="107.2">HDMI1_TX_SBDP/eDP1_TX_AUXP</text>
<text x="99.6" y="112.4">HDMI1_TX0P_PORT/eDP1_TX_D0P</text>
<text x="99.9" y="109">HDMI1_TX_SBDN/eDP1_TX_AUXN</text>
<text x="99.6" y="119.5">HDMI1_TX1N_PORT/eDP1_TX_D1N</text>
<text x="99.6" y="117.7">HDMI1_TX1P_PORT/eDP1_TX_D1P</text>
<text x="99.6" y="114.2">HDMI1_TX0N_PORT/eDP1_TX_D0N</text>
<text x="99.6" y="124.8">HDMI1_TX2N_PORT/eDP1_TX_D2N</text>
<text x="99.6" y="123.1">HDMI1_TX2P_PORT/eDP1_TX_D2P</text>
<text x="99.6" y="130.2">HDMI1_TX3N_PORT/eDP1_TX_D3N</text>
<text x="99.6" y="128.4">HDMI1_TX3P_PORT/eDP1_TX_D3P</text>
<text x="76.8" y="132.8">HDMI_TX1_REXT</text>
</g>
<g font-size="1.3">
<text x="30.8" y="1.3">5</text>
<text x="88.8" y="1.3">4</text>
<text x="146.9" y="1.3">3</text>
<text x="205" y="1.3">2</text>
<text x="263.1" y="1.3">1</text>
<text x=".5" y="28.4">D</text>
<text x="292.6" y="28.4">D</text>
<text x=".5" y="79.5">C</text>
<text x="292.6" y="79.5">C</text>
<text x=".5" y="130.6">B</text>
<text x="292.6" y="130.6">B</text>
<text x=".5" y="181.7">A</text>
<text x="292.6" y="181.7">A</text>
<text x="30.8" y="207.4">5</text>
<text x="88.8" y="207.4">4</text>
<text x="146.9" y="207.4">3</text>
<text x="205" y="207.4">2</text>
<text x="263.1" y="207.4">1</text>
</g>
</svg>
